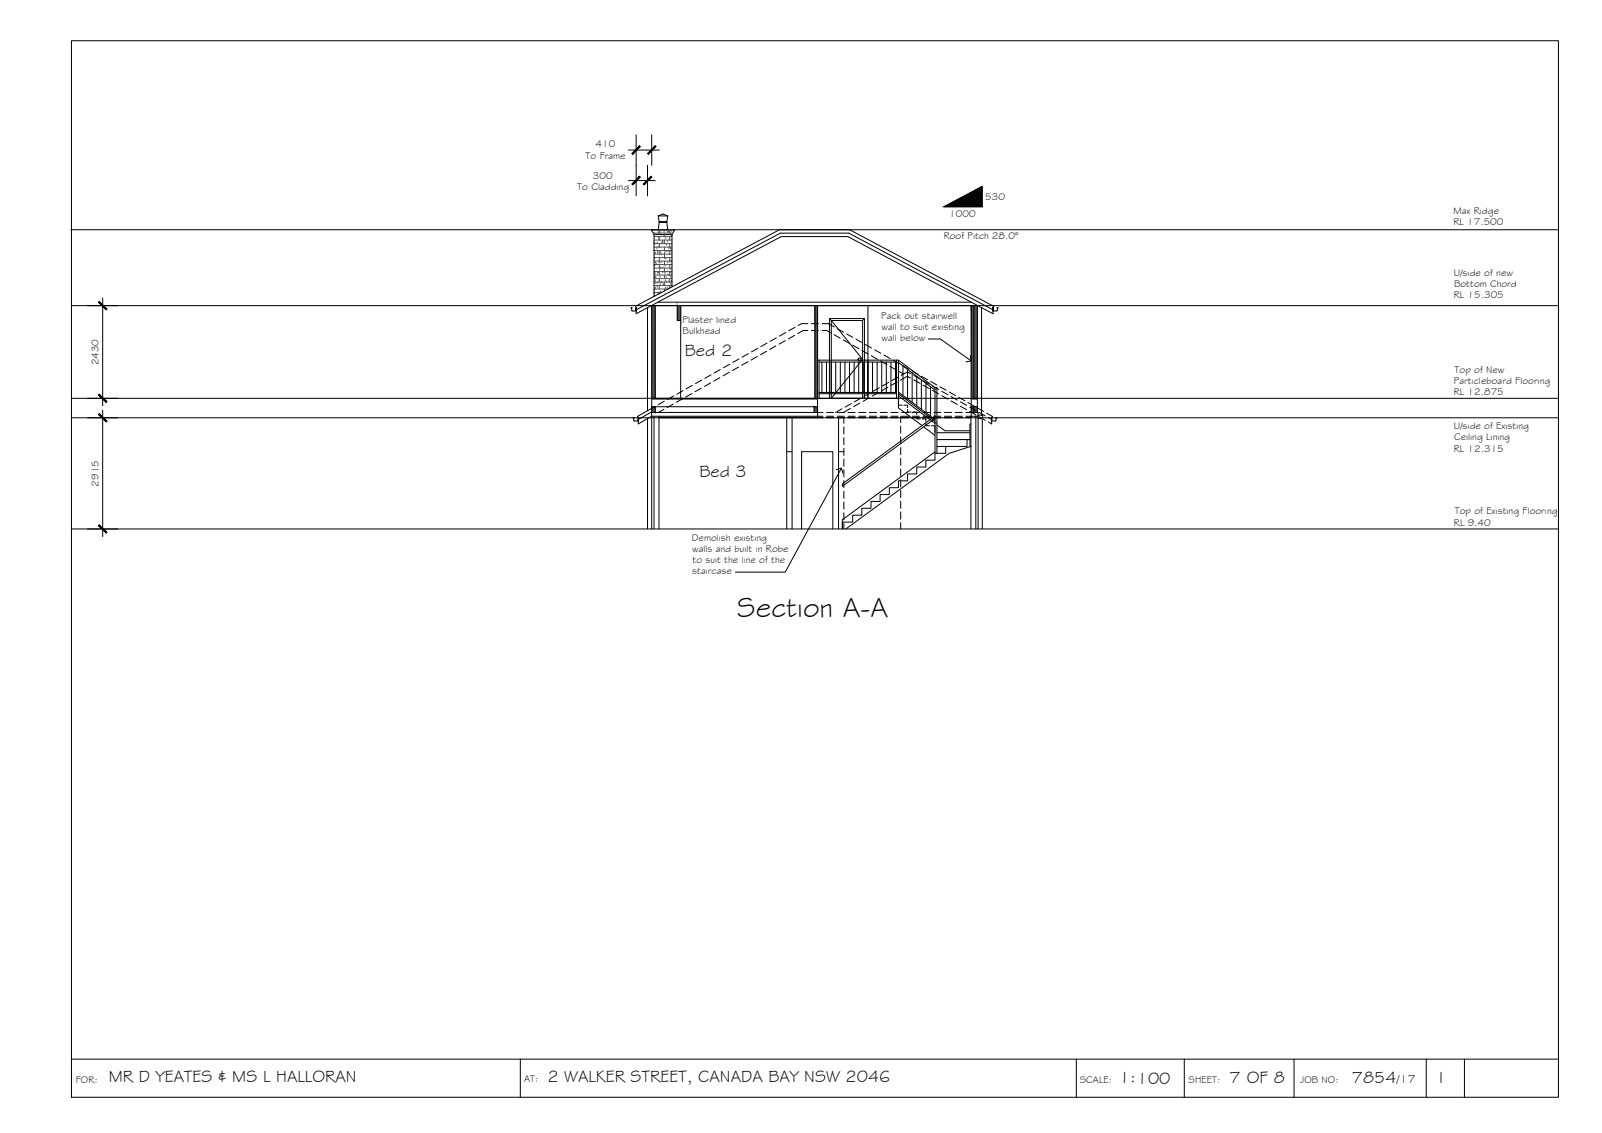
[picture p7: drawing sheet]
<svg xmlns="http://www.w3.org/2000/svg" width="420mm" height="297mm" viewBox="0 0 420 297" stroke-linecap="round" stroke-linejoin="round" font-family="sans-serif">
<!-- layer: MASK -->
<g fill="#fff" stroke="#fff" stroke-width=".26">
<path d="M217.5 83.5h9.2l-9.2 .5zM217.5 84h9.2v-.5z"/>
<path d="M217.5 84h.5l-.5 20.4zM218 84l-.5 20.4h.5z"/>
<path d="M226.2 84h.5l-.5 20.4zM226.7 84l-.5 20.4h.5z"/>
<path d="M218 84h8.2l-8.2 20.4zM226.2 84l-8.2 20.4h8.2z"/>
</g>
<!-- layer: DOORS -->
<g fill="none" stroke="#000" stroke-width=".26">
<path d="M218 84l8.2 10.2-8.2 10.2v-20.4h8.2v20.4"/>
<circle cx="225.4" cy="94.3" r=".39"/>
</g>
<!-- layer: NEWWORK -->
<g fill="none" stroke="#000" stroke-width=".26">
<path d="M172.6 56.6l.3 1.5M172.6 56.6h2.5M172.6 56.6l1.3-.5 1.2 .5M172.9 58.3h2M172.9 58.1h2M172.9 58.3l-.3 2M172.9 58.1v.2M174.9 58.1v.2M174.9 58.3l.2 2M175.1 56.6l-.2 1.5M171.5 61.5l-.7-1.2h6.1l-.7 1.2M171.5 61.5h4.7"/>
<path d="M171.5 61.5v16.2M172.5 79.2h82.2M176.2 61.5v13.7M166.7 80.3l37.7-20.1h18.4l37.8 20.1-.2 1.2v-.9v.9h1l.2-.2M166.8 80.6v.9v-.9v.9h-1.1l-.2-.8h.3M166.8 81.4v.8l38.1-20.2h17.5l38 20.2v-.8M166.8 81.2l37.9-20.1h17.9l37.8 20.1M171.8 80.1v24.3M177.6 80.1v3.9h.9M178.5 80.1v24.3M213.7 80.1v24.3M214.4 80.1v29.4"/>
<path d="M217.5 83.5l.5 .5M226.7 83.5l-.5 .5M227.6 80.1v24.3M254.7 80.1v29M255.4 80.1v24.3M261.5 80.7h.3l-.2 .2v.4M170.9 104.4h64.7M170.9 107.1l-3.7 2.1 .2 .3M170.9 108.1v-28h85.4v28M170.9 104.6h43.5M170.9 106.6h43.5M171.8 106.6v1.5"/>
<path d="M213.5 106.6v1.5M217.5 104.4v-20.9h9.2v20.9h-8.7M254.7 104.4h1.6M254.7 104.6h1.6M254.7 106.6h1.6M255.4 106.6v1.5"/>
</g>
<!-- layer: CEILING-FLOOR LINES -->
<path d="M18.6 60.2h390M18.7 80.1h390M18.7 109.5h390M18.7 104.4h390M18.7 138.7h390" fill="none" stroke="#000" stroke-width=".26"/>
<!-- layer: HATCH -->
<g fill="#545454" stroke="#545454" stroke-width=".26">
<path d="M254.7 106.6l.9 1.5v-1.5zM254.7 106.6l.9 1.5h-.9z"/>
<path d="M254.7 108.1h.9zM254.7 108.1h.9z"/>
<path d="M255.4 106.6l.9 1.5v-1.5zM255.4 106.6l.9 1.5h-.9z"/>
<path d="M170.9 80.1l.9 24.3v-24.3zM170.9 80.1l.9 24.3h-.9z"/>
<path d="M170.9 106.6l.9 1.5v-1.5zM170.9 106.6l.9 1.5h-.9z"/>
<path d="M255.4 80.1l.9 24.3v-24.3zM255.4 80.1l.9 24.3h-.9z"/>
<path d="M254.7 80.1l.9 24.3v-24.3zM254.7 80.1l.9 24.3h-.9z"/>
<path d="M213.5 106.6l.9 1.5v-1.5zM213.5 106.6l.9 1.5h-.9z"/>
<path d="M213.7 80.1l.7 24.3v-24.3zM213.7 80.1l.7 24.3h-.7z"/>
<path d="M177.6 80.1l.9 3.9v-3.9zM177.6 80.1l.9 3.9h-.9z"/>
</g>
<!-- layer: BORDER -->
<path d="M18.7 10.7h390v277h-390zM18.7 277.7h390M136.5 277.7v10M282.3 277.7v10M310.6 277.7v10M339.4 277.7v10M374.1 277.7v10M384.1 277.7v10" fill="none" stroke="#000" stroke-width=".26"/>
<!-- layer: DIMENSION -->
<path d="M164.8 39.3h8.1M166.8 35.3v16M170.9 35.3v8M164.8 47.3h7M169.8 43.3v8M26.9 78.1v28.3M22.9 80.1h8M22.9 109.5h8M22.9 104.4h8M26.9 107.5v33.2M22.9 138.7h8" fill="none" stroke="#000" stroke-width=".26"/>
<!-- layer: 0 -->
<g fill="#000" stroke="#000" stroke-width=".26">
<path d="M167.7 38.2l-1.8 2.2 2-1.9zM165.7 40.2l2-2-1.8 2.2z"/>
<path d="M167.7 46.2l-1.8 2.2 2-1.9zM167.7 46.2l-1.8 2.2-.2-.2z"/>
<path d="M168.7 48.2l.2 .2 1.8-2.2zM170.7 46.2l.2 .3-2 1.9z"/>
<path d="M169.8 40.2l.2 .2 1.8-2.2zM171.8 38.2l.2 .3-2 1.9z"/>
<path d="M25.8 79.2l2 2 .2-.2zM26 79l2 2-2.2-1.8z"/>
<path d="M26 103.3l-.2 .2 2.2 1.8zM25.8 103.5l2.2 1.8-.2 .2z"/>
<path d="M25.8 108.6l2 2 .2-.2zM26 108.4l2 2-2.2-1.8z"/>
<path d="M26 137.6l-.2 .2 2.2 1.8zM25.8 137.8l2.2 1.8-.2 .2z"/>
</g>
<!-- layer: TEXT -->
<path d="M247.6 54.2l10-5.3v5.3z" fill="#000" stroke="#000" stroke-width=".26"/>
<path d="M247.6 54.2l10-5.3v5.3z" fill="none" stroke="#000" stroke-width=".26"/>
<!-- layer: EXISTING DEMOLISHED -->
<g fill="none" stroke="#000" stroke-width=".26">
<path d="M184 99.6l-1.6 1M186.5 98.3l-1.6 .9M188.8 99l-1.6 .9M188.9 96.9l-1.6 .9M191.3 97.6l-1.7 .9M191.4 95.5l-1.7 .9M193.7 96.2l-1.6 .9M193.8 94.1l-1.6 .9M196.2 94.8l-1.7 1M196.3 92.7l-1.7 1M198.6 93.5l-1.6 .9M198.7 91.3l-1.6 1"/>
<path d="M201.1 92.1l-1.7 .9M201.2 90l-1.7 .9M203.5 90.7l-1.6 .9M203.6 88.6l-1.6 .9M206 89.3l-1.7 .9M206.1 87.2l-1.7 .9M208.4 87.9l-1.6 1M208.5 85.8l-1.6 .9M211.9 86.6h-1.2l-1.5 .9M211.9 84.9h-1.7l-.9 .4M212.8 84.9h1.9M212.8 86.6h1.9"/>
<path d="M215.6 84.9h1.7l1.5 .8M215.6 86.6h1.2l1.1 .7M218.7 87.7l1.7 1M219.6 86.2l1.6 .9M221.2 89.1l1.6 .9M222 87.5l1.7 1M223.6 90.5l1.7 .9M224.5 88.9l1.6 .9M226.1 91.9l1.6 .9M226.9 90.3l1.7 .9M228.5 93.3l1.7 .9M229.4 91.7l1.6 .9"/>
<path d="M231 94.7l1.6 .9M231.8 93.1l1.7 .9M233.4 96l1.6 1M234.3 94.5l1.6 .9M235.5 98.9l-1.6 .9M235.9 97.4l1.1 .7M236.7 95.9l1.7 .9M238.8 99.1l-.8-.5-1.9 1.1M238.8 98l-.8-.5-1.7 .9M239.2 97.2l1.6 1M239.7 99.6l1.6 .9M239.7 98.4l1.6 .9"/>
<path d="M241.6 98.6l1.7 .9M242.1 99.8l1.6 .9M171.8 106.6l-.9 .5M174.1 107.3l-1.4 .8M174.2 105.2l-1.6 .9M176.6 105.9l-1.7 .9M176.7 103.8l-1.6 .9M179 104.5l-1.6 1M179.1 102.4l-1.6 .9M181.5 103.2l-1.7 .9M181.6 101l-1.7 1M183.9 101.8l-1.6 .9"/>
<path d="M186.4 100.4l-1.7 .9M214.4 108.1h1.4M214.4 109.5h1.4M214.4 109.1h1.4M214.4 109.4h1.4M216.8 108.1h1.8M216.8 109.5h1.8M216.8 109.1h1.8M216.8 109.4h1.8M219.6 108.1h1.9M219.6 109.5h1.9M219.6 109.1h1.9"/>
<path d="M219.6 109.4h1.9M219.9 118.4h1.4M220.8 107.2l-1.6 .9M221.3 109.5v1.5M221.3 111.9v1.9M221.3 114.7v1.9M221.3 117.5v1.9M222.4 108.1h1.9M222.4 109.5h1.9M222.4 109.1h1.9M222.4 109.4h1.9M223.1 107.1l-1.9 1"/>
<path d="M223.3 105.8l-1.7 .9M225.2 108.1h1.9M225.2 109.5h1.9M225.2 109.1h1.9M225.2 109.4h1.9M225.5 105.7l-1.6 .9M225.7 104.4l-1.6 .9M228 104.3l-1.7 .9M228 108.1h1.9M228 109.5h1.9M228 109.1h1.9M228 109.4h1.9"/>
<path d="M228.2 103l-1.7 1M230.4 102.9l-1.6 .9M230.6 101.7l-1.6 .9M230.8 108.1h1.9M230.8 109.5h1.9M230.8 109.1h1.9M230.8 109.4h1.9M232.9 101.5l-1.7 1M233.1 100.3l-1.7 .9M233.6 108.1h1.9M233.6 109.5h1.9M233.6 109.1h1.9"/>
<path d="M233.6 109.4h1.9M235.3 100.2l-1.6 .9M236.2 109.1v1.7M236.2 111.7v1.9M236.2 114.5v1.9M236.2 117.3v1.9M236.5 108.1h1.8M236.5 109.5h1.8M236.5 109.1h1.8M236.5 109.4h1.8M239.3 108.1h1.8M239.3 109.5h1.8"/>
<path d="M239.3 109.1h1.8M239.3 109.4h1.8M242.1 101l1.6 .9M242.1 108.1h1.9M242.1 109.5h1.9M242.1 109.1h1.9M242.1 109.4h1.9M244.1 100l1.6 .9M244.5 102.3l1.7 1M244.5 101.2l1.7 .9M244.9 108.1h1.9M244.9 109.5h1.9"/>
<path d="M244.9 109.1h1.9M244.9 109.4h1.9M246.5 101.4l1.7 .9M247 103.7l1.6 1M247 102.6l1.6 .9M247.7 108.1h1.9M247.7 109.5h1.9M247.7 109.1h1.9M247.7 109.4h1.9M249 102.8l1.6 .9M249.4 105.1l1.7 .9M249.4 104l1.7 .9"/>
<path d="M250.5 108.1h1.9M250.5 109.5h1.9M250.5 109.1h1.9M250.5 109.4h1.9M251.4 104.2l1.7 .9M251.9 106.5l1.6 .9M251.9 105.3l1.6 1M253.3 108.1h1.4M253.3 109.5h1.4M253.3 109.1h1.4M253.3 109.4h1.4M253.9 105.6l1.6 .9"/>
<path d="M254.3 107.9l1.7 .9M254.3 106.7l1.7 1M256.3 106.9l1.6 1M256.8 109.3l1.6 .9M256.8 108.1l1.6 .9M258.8 108.3l1.5 .9-.2 .3M259.2 109.5l.9 .5v1.1l-.9-.4M221.3 120.3v1.9M221.3 123.2v1.8M221.3 126v1.9M221.3 128.8v1.9M221.3 131.6v1.9"/>
<path d="M221.3 134.4v1.9M221.3 137.2v1.5M236.2 120.2v1.8M236.2 123v1.8M236.2 125.8v1.8M236.2 128.6v1.9M236.2 131.4v1.9M236.2 134.2v1.9M236.2 137v1.7"/>
</g>
<!-- layer: EXISTING -->
<g fill="none" stroke="#000" stroke-width=".26">
<path d="M167.4 109.5v.9l-1.1-.1-.3-.7h.3M167.4 109.5v.9v-.9M169.8 109.7v29M170.9 108l-3.5 2v1.1l3.5-2h43.5M171.5 109.1v29.6M172.8 109.1v29.6M172.8 109.5h41.6M172.8 109.4h41.6M206.3 109.5v29.2M206.3 118.4h1.4M207.7 109.5v29.2M214.4 108.1h-43.5v30.6"/>
<path d="M219.9 109.5v29.2M254.7 108.1h1.8v30.6M255.9 109.1v29.6M256.5 109.1h-1.9v29.6M257.6 109.7v29M260.1 109.5v.9l1.1-.1v-.6l.2-.1h-.3M260.1 109.5v.9v-.9M210.2 138.7v-20.3h8.2v20.3"/>
</g>
<!-- layer: STAIRS -->
<g fill="none" stroke="#000" stroke-width=".26">
<path d="M214.4 94.4h21.2M214.8 94.9h20.3M214.8 94.4v10M215.6 94.9v8M216.8 94.9v8M218 94.9v8M219.2 94.9v8M220.4 94.9v8M221.6 94.9v8M222.8 94.9v8M224 94.9v8M225.2 94.9v8"/>
<path d="M226.4 94.9v8M227.6 94.4v10M228.8 94.9v8M230 94.9v8M231.3 94.9v8M232.5 94.9v8M233.7 94.9v8M234.9 94.9v8M235.1 94.4v10M235.6 95.1l9.6 7.2M236.8 95.9v7.8M238 96.9v7.7"/>
<path d="M239.2 97.8v7.7M240.4 98.7v7.7M241.6 99.6v7.7M214.8 103.2h20.3M214.8 102.9h20.3M235.6 105.6v.6h1M235.6 103.2l9.6 7.2M235.6 103.8l9.6 7.1M235.6 102.8l9.6 7.2M237.1 106.2h.9v.7M238 107.4v.6h1M239.5 108h.9v.7"/>
<path d="M240.4 109.2v.6h1M241.9 109.8h.9v.7M242.2 111.9l3 2.2M242.8 111v.6h1M242.9 100.5v7.7M244.1 101.4v7.7M244.3 111.6h.9M245.2 101.6l-9.6-7.2v12.5l6.2 4.7M245.2 109.1l-24.3 17.8v.6l24.3-17.8M245.2 101.6v17.2M245.2 101.6h.5v17.2M245.2 110.9h.5"/>
<path d="M245.7 111.4l2.1 1.5h6.6M245.7 113.4h8.7M245.7 115.2h7.9M245.7 117h2.3M254.4 115.2h-.8v1.8h-5.6v1.8h-2.8v1.8h-2.4v1.8h-2.4v1.9h-2.4v1.8h-2.4v1.8h-2.4v1.8h-2.4v1.8h-2.4v1.8h-2.4v1.8h-2.4v1.8h-2.7v1.8v-2.4l24.3-17.8M254.4 117.1l-5.5 1.7-27 19.9M254.6 111.1h-.2v6h.2"/>
</g>
<!-- layer: INSULCLAD -->
<path d="M169.8 80.7v27M257.4 80.7v28.2M256.5 108.9h1.2v.8h-1.2z" fill="none" stroke="#000" stroke-width=".26"/>
<!-- layer: 0 -->
<path d="M243.5 88.9h3.1l8.1 5.7M254.5 93.2l.2 1.4-1.4 .3M219.3 123.1l1.4-.4 .4 1.4M220.7 122.7l-14.8 27.3h-13" fill="none" stroke="#000" stroke-width=".26"/>
<!-- layer: HATCH -->
<g fill="none" stroke="#545454" stroke-width=".26">
<path d="M171.3 61.1h5.2M171.4 61.2h.1M171.5 63.9h.1M171.5 62h4.7M171.5 62.9h4.7M171.5 63.9h4.7M171.5 64.8h4.7M171.5 65.7h4.7M171.5 66.6h4.7M171.5 67.5h4.7M171.5 68.4h4.7M171.5 69.4h4.7"/>
<path d="M171.5 70.3h4.7M171.5 71.2h4.7M171.5 72.1h4.7M171.5 73h4.7M171.5 73.9h4.7M171.5 74.9h4.7M171.5 75.8h3.7M171.5 76.7h2M171.5 77.6h.2M171.5 61.1v.4M171.6 72.8h.1M171.6 77h.1"/>
<path d="M171.6 61.4h.1M171.6 76.1h.1M171.6 65.8h.1M171.6 71.7h.1M171.7 67.8h.1M171.7 69.7h.1M171.8 61.5h.1M171.8 71.7h.1M171.8 72.7h.1M171.9 73.7h.1M171.9 75.6h.1M171.9 69h.1"/>
<path d="M171.9 66.4h.1M172 74.3h.1M172 72.8h.1M172.1 69.3h.1M172.3 65.1h.1M172.4 63.8h.1M172.4 75.3h.1M172.4 65.8h.1M172.4 71.6h.1M172.5 66.4h.1M172.5 74.3h.1M172.6 65.9h.1"/>
<path d="M172.6 77.1h.1M172.6 61.3h.1M172.7 62.3h.1M172.7 61h.1M172.7 71.5h.1M172.8 62.9h.1M172.8 61.1h.1M172.8 64.9h.1M172.9 69h.1M172.9 66.8h.1M172.9 73.7h.1M172.9 60.3v.8"/>
<path d="M172.9 62v.9M172.9 63.9v.9M172.9 65.7v.9M172.9 67.5v.9M172.9 69.4v.9M172.9 71.2v.9M172.9 73v.9M172.9 74.9v.9M172.9 76.7v.3M173 68.8h.1M173 76.8h.1M173 70.8h.1"/>
<path d="M173.1 67.7h.1M173.1 72.7h.1M173.1 70.2h.1M173.2 74.7h.1M173.2 76.6h.1M173.3 66.3h.1M173.3 70.4h.1M173.3 61h.1M173.4 74.1h.1M173.4 68.9h.1M173.4 63.9h.1M173.4 66.8h.1"/>
<path d="M173.6 74.1h.1M173.7 63.3h.1M173.7 63.6h.1M173.8 71.5h.1M173.9 63.5h.1M173.9 70.2h.1M173.9 74.6h.1M174.1 74.8h.1M174.1 61.9h.1M174.2 60.9h.1M174.2 63.8h.1M174.2 71.2h.1"/>
<path d="M174.2 68.8h.1M174.3 65.8h.1M174.3 63.5h.1M174.3 66.4h.1M174.3 61.1v.9M174.3 62.9v1M174.3 64.8v.9M174.3 66.6v.9M174.3 68.4v1M174.3 70.3v.9M174.3 72.1v.9M174.3 73.9v1"/>
<path d="M174.3 75.8v.5M174.3 67.7h.1M174.3 71.4h.1M174.4 69.7h.1M174.4 71.7h.1M174.4 67.7h.1M174.5 73.6h.1M174.6 75.6h.1M174.6 62.6h.1M174.6 67.9h.1M174.7 66.1h.1M174.7 72.8h.1"/>
<path d="M174.7 64.3h.1M174.8 74h.1M175 60.8h.1M175 75.6h.1M175.1 63.4h.1M175.1 69h.1M175.2 71.3h.1M175.2 61h.1M175.2 66h.1M175.2 72.1h.1M175.3 73.9h.1M175.4 65.1h.1"/>
<path d="M175.4 72.3h.1M175.4 60.9h.1M175.5 62.8h.1M175.5 68.7h.1M175.5 60.7h.1M175.5 75.3h.1M175.6 64.8h.1M175.6 68.6h.1M175.6 66.8h.1M175.6 60.3v.8M175.6 62v.9M175.6 63.9v.9"/>
<path d="M175.6 65.7v.9M175.6 67.5v.9M175.6 69.4v.9M175.6 71.2v.9M175.6 73v.9M175.6 74.9v.6M175.7 68.7h.1M175.8 70.7h.1M175.8 65.2h.1M175.8 61.3h.1M175.8 72.6h.1M175.9 74.6h.1"/>
<path d="M175.9 71.5h.1M175.9 65.4h.1M176 65.9h.1M176.1 61.8h.1M176.1 60.6h.1M176.1 73.8h.1M176.1 68.5h.1"/>
</g>
<text font-size="7.5" x="193.4" y="161.7">Section A-A</text>
<g font-size="4.5">
<text x="179.6" y="93.3">Bed 2</text>
<text x="183.4" y="125.1">Bed 3</text>
<text x="28.5" y="283.8">MR D YEATES &amp; MS L HALLORAN</text>
<text x="143.6" y="283.7">2 WALKER STREET, CANADA BAY NSW 2046</text>
<text x="293.5" y="284">1:100</text>
<text x="322.4" y="284">7 OF 8</text>
<text x="354.5" y="283.9">7854</text>
<text x="377.5" y="283.8">I</text>
</g>
<text font-size="3.2" x="366.4" y="283.9">/17</text>
<g font-size="2.6">
<text x="153.6" y="41.6">To Frame</text>
<text x="156.2" y="38.6">410</text>
<text x="155.5" y="46.8">300</text>
<text x="151.4" y="49.8">To Cladding</text>
<text x="258.4" y="52.4">530</text>
<text x="249" y="56.8">1000</text>
<text x="381.2" y="59.1">RL 17.500</text>
<text x="381.2" y="56.2">Max Ridge</text>
<text x="247.5" y="62.6">Roof Pitch 28.0°</text>
<text x="381.3" y="72.3">U/side of new</text>
<text x="381.3" y="75.3">Bottom Chord</text>
<text x="231.1" y="83.6">Pack out stairwell</text>
<text x="381.3" y="78.2">RL 15.305</text>
<text x="179" y="84.7">Plaster lined</text>
<text x="179" y="87.6">Bulkhead</text>
<text x="231.2" y="86.5">wall to suit existing</text>
<text x="231.2" y="89.4">wall below</text>
<text x="25.9" y="95.8" transform="rotate(-90 25.9 95.8)">2430</text>
<text x="381.3" y="100.6">Particleboard Flooring</text>
<text x="381.5" y="97.7">Top of New</text>
<text x="381.3" y="103.5">RL 12.875</text>
<text x="381.3" y="112.5">U/side of Existing</text>
<text x="381.3" y="118.4">RL 12.315</text>
<text x="381.4" y="115.5">Ceiling Lining</text>
<text x="25.9" y="127.6" transform="rotate(-90 25.9 127.6)">2915</text>
<text x="381.3" y="137.8">RL 9.40</text>
<text x="381.5" y="134.8">Top of Existing Flooring</text>
<text x="181.5" y="141.8">Demolish existing</text>
<text x="181.5" y="144.7">walls and built in Robe</text>
<text x="181.6" y="147.6">to suit the line of the</text>
<text x="181.6" y="150.5">staircase</text>
<text x="19.9" y="283.9">FOR:</text>
<text x="137.5" y="283.7">AT:</text>
<text x="283.2" y="284">SCALE:</text>
<text x="311.7" y="284">SHEET:</text>
<text x="341" y="284">JOB NO:</text>
</g>
</svg>
